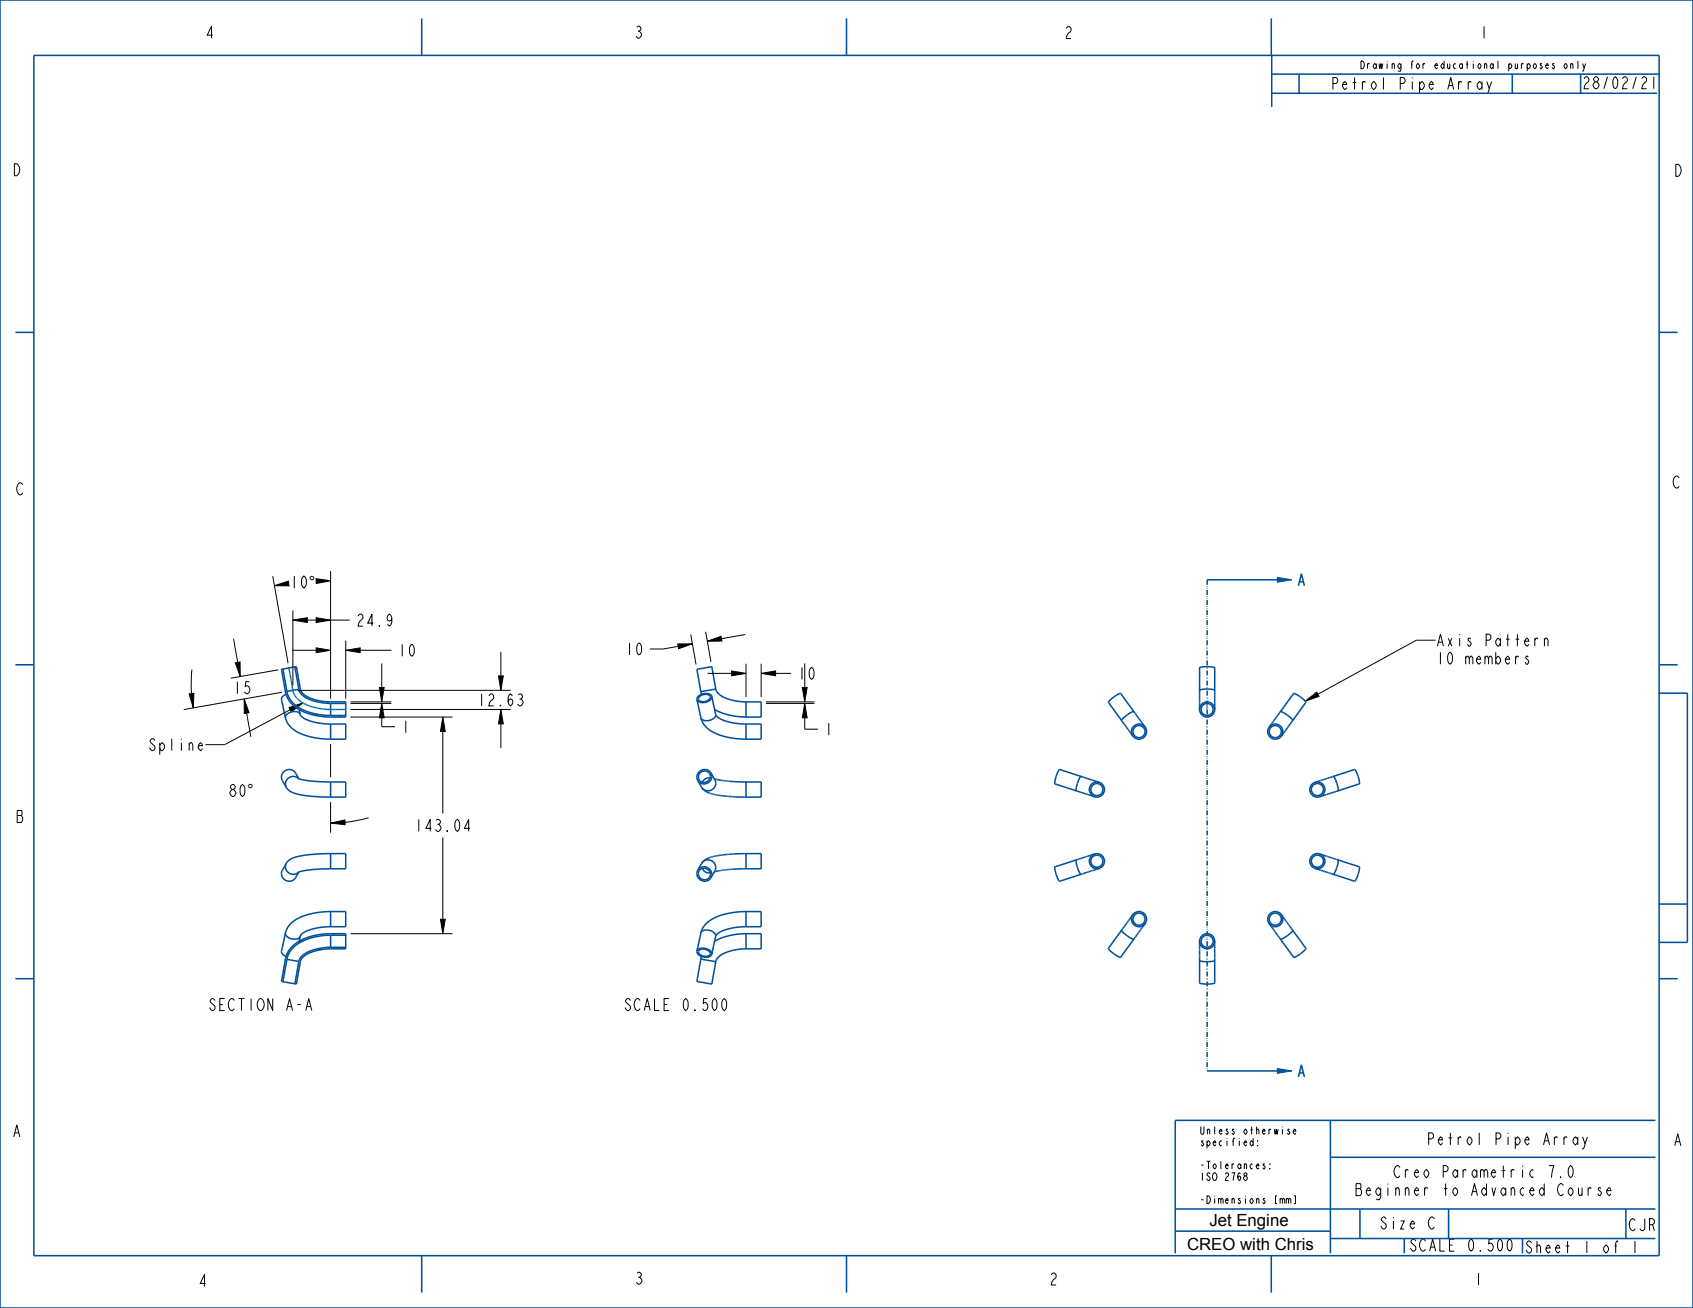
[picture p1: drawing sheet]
<svg xmlns="http://www.w3.org/2000/svg" width="559mm" height="432mm" viewBox="0 0 559 432" stroke-linecap="round" stroke-linejoin="round" font-family="sans-serif">
<path d="M421.6 190.6l4.8 .8-4.8 .8z" fill="#00509b"/>
<path d="M421.6 190.6l4.8 .8-4.8 .8z" fill="none" stroke="#00509b" stroke-width=".33"/>
<path d="M428.6 193.4l.9-4 1 4M429 192.1h1.1" fill="none" stroke="#00509b" stroke-width=".51"/>
<path d="M421.6 352.8l4.8 .7-4.8 .8z" fill="#00509b"/>
<path d="M421.6 352.8l4.8 .7-4.8 .8z" fill="none" stroke="#00509b" stroke-width=".33"/>
<g fill="none" stroke="#00509b" stroke-width=".51">
<path d="M0 0h558.8v431.8h-558.8zM11.2 18.3h536.4v396.2h-536.4zM139.2 6.1v12.2M279.4 6.1v12.2M419.6 6.1v12.2M419.8 18.2v17.1M419.8 30.8h127.2M419.8 24.5h128.1M428.8 24.5v6.3M499.1 24.5v6.3M5.1 109.7h6.1M547.6 109.7h6.1"/>
<path d="M398.4 191.4h23.2M5.1 219.5h6.1M547.6 219.5h6.1M92.9 220.9l4.9-.8 1.5 7.8 .9 1.2 1.5 1.1 2.4 .8 2.6 .5 7.4 .2v5h-6.1a15.8 15.8 0 0 1-12.8-5.7l-.9-2.4zM93.4 220.9l1.3 7.3M94.2 236.9l.6 1.6 .9 1.3 1.3 1.1 1.8 1.1 4.8 1.5 5.5 .5M94.4 229.2l-1.1 .7-.4 .8 1.3 6.2M94.7 228.2a9.8 9.8 0 0 0 7.8 7.1l3.3 .7 3.3 .2M97.3 220.2l1.3 7.3M98.6 227.5l.3 .9 .8 1 2.3 1.4 3.3 1 3.8 .4M98.6 227.5l-3.9 .7M98.8 234.2l.3 1.7"/>
<path d="M99.1 235.9l1.1 1.1 2.4 1.1 3.1 .7 3.4 .2M99.1 235.9l-.3-.6-.7-.3h-1.8l-1.6 .8-.4 .6-.1 .5M109.1 239h5v5h-5M109.1 232.2v4M109.1 239v5M109.1 236.2h5M109.1 232.2h5M230 231l1.3 5.9M230.9 230l.9-.6 1.3-.2 1 .3 .3 .7-.8 1-1.7 .4-1.3-.5-.1-.5zM231.3 228.3l.2 .9M231.3 236.9l.6 1.6 .9 1.3 1.3 1.1 1.8 1.1 4.8 1.5 5.5 .5M234.9 229.9l-.3-.5-.6-.4h-1.9l-1.6 .8-.4 .6-.1 .6"/>
<path d="M234.9 229.9v.6l-.5 .6-1.6 .7h-1.8l-.6-.3-.4-.5M234.9 229.9l1.3 6M235.9 234.2l2.1 1.1 2.7 .8 5.5 .6M236.2 235.9l1.1 1.1 2.4 1.1 3.1 .7 3.4 .2M236.2 235.9v.6l-.5 .5-1.6 .8h-1.8l-.6-.3-.4-.6M236.2 227.5l.4 .8 .7 .8 2.2 1.4 3.2 .9 3.5 .3M236.2 227.5l-1.3-7.4-4.9 .8 1.3 7.4M236.2 227.5l-4.9 .8M246.2 231.7v5M246.2 239v5M246.2 231.7h5v5h-5M246.2 239h5v5h-5"/>
<path d="M374.3 234.9l-.8 .2-1.5 1-1.4 1.1-.4 .7M395.9 234.1v-13.6l.9-.3 2-.1 2.1 .4v13.7M395.9 227.9l.8-.3 1.7-.1 1.8 .1 .7 .3M395.9 234.2h.1M395.9 234.1v.1M422.6 234.9l.8 .2 1.5 1 1.3 1.1 .5 .7M547.5 228.8h9.4v82.3h-9.4M94.5 259.9l1.5 1.5 2.6 .9 4.8 .6 5.7 .2M98.4 257l4 .8 6.7 .3M98.5 257l-1.5-.7-1.8 .5-.9 1.5 .2 1.6M98.6 257.1l-1.2-2.1-.7-.6-1.3-.4-1.4 .5-.8 1-.3 1.2 1.6 3.2M109.1 258.1h5v5h-5"/>
<path d="M109.1 258.1v5M230.3 257.7l1.3 2.2M231.6 259.9l1.5 1.5 2.6 .9 4.8 .6 5.7 .2M234.4 256.9l-1.5 .2-1 1.2M234.7 255.2l-.7-.7-.8-.4h-.9l-1 .3-.7 .6-.5 .9-.1 .9 .3 .9M234.7 255.2l1.5 2.8v1l-.4 .9-.9 .8-1.2 .4-1.2-.3-.9-.9M234.7 255.2l.2 .8-.1 1-.4 .9-.8 .5-.9 .4-.9-.1-.8-.3-.7-.7M235.7 257.1l4.1 .7 6.4 .3M246.2 258.1v5M246.2 258.1h5v5h-5M356.8 256.3l-.5 .6-.7 1.7-.4 1.7 .1 .8M362.8 258.3l-13-4.3-.5 .6-.7 1.7-.4 1.7v.8l13.1 4.2"/>
<path d="M373.9 243h.1M378 240.1l-8.1-11.1-2.1 1-1.4 1.2-.5 .7 8 11.1M418.9 240.1l8.1-11.1 .7 .1 1.5 1 1.4 1.1 .4 .7-8.1 11.1M434 258.3l13.1-4.3 .5 .6 .7 1.7 .4 1.7-.1 .8-13 4.2M434 258.3h.1M440.1 256.3l.5 .6 .6 1.7 .5 1.7-.1 .8M94.5 285l-1.6 3.2 .3 1.3 .8 .9 1.4 .5 1.3-.3 .7-.7 1.2-2M94.5 285l-.2 1.7 .9 1.4 1.8 .5 1.5-.7M109.1 281.8l-5.7 .2-4.8 .7-2.6 .9-1.5 1.4M109.1 286.8l-6.7 .3-4 .9M109.1 281.8h5v5h-5M109.1 281.8v5"/>
<path d="M230.3 287.3l-.3 .9 .1 .9 .5 .9 .7 .6 1 .3 .9-.1 .8-.3 .7-.7M230.3 287.3l.7-.7 .8-.4h.9l.9 .3 .8 .6 .4 .9 .1 .9-.2 .9M231.6 285l-1.3 2.3M231.6 285l.7-.8 1.1-.8 3.6-1 6.1-.5 8.1-.1v5h-5M231.6 285l.9-.9 1.2-.2 1.2 .3 .9 .9 .4 .9v1l-1.5 2.8M231.9 286.7l1 1.2 1.5 .2M246.2 286.8l-6.4 .3-4.1 .8M246.2 281.8v5M355.3 283.9l-.1 .8 .4 1.7 .7 1.6 .5 .6M361.3 281.9l-13.1 4.4 .5 2.5 1 2.1 7.1-2.3M362.8 286.7l-6 1.9M362.8 286.7h.1"/>
<path d="M435.6 281.9l6 2M441.6 283.9l7.1 2.3-.4 2.3-1.1 2.4-13.2-4.2M441.6 283.9l.1 .8-.5 1.7-.6 1.6-.5 .6M547.5 298.4h9.4M94.2 308l.1 .6 .4 .6 1.6 .7h1.8l.7-.3 .3-.5M94.2 308l-1.3 6.2 .4 .8 1.1 .7M94.7 316.7l3.9 .7M94.7 316.7l-1.3 7.4M96.3 312.6a18.2 18.2 0 0 1 12.8-4.4h5v5h-5.7l-2.4 .3-3.2 .8-2.2 1.2-1 .9-.4 .8-1.4 7.7-4.9-.9 1.3-7.4a7.7 7.7 0 0 1 2.1-4zM98.6 317.4l-1.3 7.4M99.1 309.1l-.3 1.6M109.1 300.9l-5.5 .6-4.8 1.5-1.8 1-1.3 1.1-.9 1.4-.6 1.5"/>
<path d="M109.1 305.9l-3.4 .3-3.1 .6-2.4 1.1-1.1 1.2M109.1 312.7l-3.8 .4-3.3 1-2.3 1.5-.8 .9-.3 .9M109.1 308.7l-5.5 .7a10.9 10.9 0 0 0-8.7 6.5l-.2 .8M109.1 300.9h5v5h-5M109.1 312.7h5M109.1 308.7h5M109.1 300.9v5M109.1 308.7v4M230 314l.1 .6 .4 .5 1.6 .8h1.9l.6-.3 .3-.6M230 314l.4-.6 .6-.3h1.8l1.6 .8 .5 .6v.5M230.7 313.7l1.1-.4 1.3 .2 1.1 .7 .2 .8-1 .7-1.6-.2-1.2-.8-.1-.5zM231.3 316.6l-1.3 7.4 4.9 .9 1.3-7.4"/>
<path d="M231.3 316.6l4.9 .9M231.3 308l.4-.5 .6-.4h1.8l1.6 .8 .5 .6v.6M231.3 308l-1.3 6M231.5 315.7l-.2 .9M236.2 309.1l-1.3 5.9M246.2 300.9l-5.5 .6-4.8 1.5-1.8 1-1.3 1.1-.9 1.4-.6 1.5M246.2 305.9l-3.4 .3-3.1 .6-2.4 1.1-1.1 1.2M246.2 308.2l-5.5 .7-2.7 .8-2.1 1M246.2 313.2l-3.5 .4-3.2 .9-2.2 1.3-.7 .8-.4 .9M246.2 308.2h5v5h-5M246.2 300.9h5v5h-5M246.2 300.9v5"/>
<path d="M246.2 308.2v5M370.2 307.1l.4 .6 1.4 1.2 1.5 .9 .8 .2M373.9 301.9l-8 11.3 1.9 1.7 2.1 1.1 4.4-6M378 304.9l-3.7 5.1M378 304.9h.1M395.9 317l.8 .4 1.7 .1 1.8-.1 .7-.4M395.9 310.7l.1 13.8 2.6 .4 2.3-.4v-7.5M400.9 310.7h.1M400.9 310.7v6.3M418.9 304.9l8.2 11.1 2.3-1.2 1.6-1.7-4.3-6M422.9 301.9l3.8 5.2M426.7 307.1l-.5 .6-1.3 1.2-1.5 .9-.8 .2"/>
<path d="M5.1 323.1h6.1M547.6 323.1h6.1M398.4 353.5h23.2M428.6 355.5l.9-3.9 1 3.9M429 354.2h1.1M439.1 369.9v43.8M546.4 369.9h-158.5v43.8M387.9 399.1h158.5M439.1 382h107.3M448.9 399.1v9.8M478.1 399.1v9.8M536.7 399.1v9.8"/>
<path d="M139.2 414.5v12.2M279.4 414.5v12.2M387.9 406.4h51.2M419.6 414.5v12.2M439.1 408.9h107.3M463.5 408.9v4.8"/>
<circle cx="398.4" cy="234.2" r="2"/>
<circle cx="398.4" cy="234.2" r="2.5"/>
<circle cx="232.5" cy="256.3" r="1.96"/>
<circle cx="375.9" cy="241.5" r="2"/>
<circle cx="375.9" cy="241.5" r="2.5"/>
<circle cx="420.9" cy="241.5" r="2"/>
<circle cx="420.9" cy="241.5" r="2.5"/>
<circle cx="362" cy="260.6" r="2"/>
<circle cx="362" cy="260.6" r="2.5"/>
<circle cx="434.8" cy="260.6" r="2.5"/>
<circle cx="434.8" cy="260.6" r="2"/>
<circle cx="232.5" cy="288.5" r="1.96"/>
<circle cx="362" cy="284.3" r="2"/>
<circle cx="362" cy="284.3" r="2.5"/>
<circle cx="434.8" cy="284.3" r="2.5"/>
<circle cx="434.8" cy="284.3" r="2"/>
<circle cx="375.9" cy="303.4" r="2"/>
<circle cx="375.9" cy="303.4" r="2.5"/>
<circle cx="398.4" cy="310.7" r="2"/>
<circle cx="398.4" cy="310.7" r="2.5"/>
<circle cx="420.9" cy="303.4" r="2"/>
<circle cx="420.9" cy="303.4" r="2.5"/>
</g>
<path d="M398.4 191.4v40.8M398.4 234.2v119.3" fill="none" stroke="#00509b" stroke-width=".51" stroke-dasharray="1.7 .5 .2 .3 .2 .5" stroke-linecap="butt"/>
<g fill="none" stroke="#000" stroke-width=".33">
<path d="M523.4 21l-.5 1.5M90 190.2l5.1 28.7M90.6 193.3l4.6-1.5 .2 1.6zM104.3 191l4.8 .7-4.7 .9zM109.1 188.6v42M77.1 210.8l1.4 7.9M77.7 218.8l1.5-.3 .1 4.8zM96.4 214.7h8M96.7 204.7l4.7-.8v1.6zM96.7 201.5v24.8M101.4 204.7h3M104.4 213.9l4.7 .8-4.7 .8z"/>
<path d="M104.4 203.9l4.7 .8-4.7 .8zM109.1 204.7h6.3M114.1 214.7l4.8-.8v1.6zM114.1 211.5v19.1M118.9 214.7h10.3M126 219v7.9M165.3 215.2v7.9M223.7 212.6l4.8-.1-4.5 1.7zM223.8 213.4l-4.9 .8h-4.4M228 209.4l1.7 10M232.9 208.5l1.8 10M233.5 211.7l4.5-1.6 .3 1.5z"/>
<path d="M246 209.5l-7.8 1.3M246.2 219.1v11M251.2 219.1v11M265.6 219v7.9M473.8 211.3h-6.3l-32.5 17.9M62.4 229.1l1.6-.2-.2 4.8zM63.3 221l-.2 3.6 .1 4.4M80.6 230.7l1.6 4.6-1.6 .3zM81.4 235.4l1.4 7.8M91.8 221.1l-15.6 2.8M93 220.9l-.1 .1M93.1 228.5l-32.4 5.7"/>
<path d="M94.7 228l-.5 .5M95.4 233.6l4.6-1.5-3.8 2.9zM95.8 234.3l-21.6 11.5h-6.4M98.2 233.3l-.4 .3M98.3 227.9h70.2M98.5 224.1l-.4 .5M101.4 230l-.3 .4M104.4 235.7l-.4 .5M108.5 231.7l-.5 .5M112.7 236.2l-.5 .5M115.7 232.2h13.5M115.7 231.7h13.5"/>
<path d="M115.7 236.7h33.6M115.7 234.2h52.8M125.2 226.9h1.6l-.8 4.8zM126 232.2l.8 4.8h-1.6zM126 237v2.9h4.4M146.2 236.7l.8 4.8h-1.6zM164.5 223.1h1.6l-.8 4.8zM165.3 234.2l.8 4.8h-1.6zM165.3 239v7.9M233.5 222.3h8M241.5 221.5l4.7 .8-4.7 .8zM251.2 222.3l4.8-.8v1.6z"/>
<path d="M252.8 232.2h16M252.8 231.7h16M256 222.3h5.1M264.8 226.9h1.6l-.8 4.8zM265.6 232.2l.8 4.8h-1.6zM265.6 237v3.7h4.4M430.8 231.5l3.8-3 .8 1.4zM109.1 245.6v11M146.2 241.5v27M109.1 271.7l4.7-1 .1 1.6zM109.1 264.7v10.2M121.7 270l-4.3 1-3.5 .5"/>
<path d="M146.2 276.4v27.1M95.5 314.5l-1 1M99.9 310.1l-1.3 1.3M105.7 313l-.6 .7M110.5 308.2l-.5 .5M115.7 308.2h33.6M145.4 303.5h1.6l-.8 4.7zM98.7 320.1l-.6 .6"/>
</g>
<g fill="#000">
<path d="M90.6 193.3l4.6-1.5 .2 1.6zM104.3 191l4.8 .7-4.7 .9zM96.7 204.7l4.7-.8v1.6zM104.4 213.9l4.7 .8-4.7 .8zM104.4 203.9l4.7 .8-4.7 .8zM114.1 214.7l4.8-.8v1.6zM223.7 212.6l4.8-.1-4.5 1.7zM233.5 211.7l4.5-1.6 .3 1.5zM62.4 229.1l1.6-.2-.2 4.8zM77.7 218.8l1.5-.3 .1 4.8zM80.6 230.7l1.6 4.6-1.6 .3zM95.4 233.6l4.6-1.5-3.8 2.9z"/>
<path d="M126 232.2l.8 4.8h-1.6zM125.2 226.9h1.6l-.8 4.8zM146.2 236.7l.8 4.8h-1.6zM165.3 234.2l.8 4.8h-1.6zM164.5 223.1h1.6l-.8 4.8zM241.5 221.5l4.7 .8-4.7 .8zM251.2 222.3l4.8-.8v1.6zM265.6 232.2l.8 4.8h-1.6zM264.8 226.9h1.6l-.8 4.8zM430.8 231.5l3.8-3 .8 1.4zM109.1 271.7l4.7-1 .1 1.6zM145.4 303.5h1.6l-.8 4.7z"/>
</g>
<path d="M95.4 220.5l1.3 7.4a7.5 7.5 0 0 0 5.9 5.3l4.7 .9 6.8 .1M398.4 232.2v2" fill="none" stroke="#00beeb" stroke-width=".51"/>
<g font-size="5.5">
<text x="101.9" y="194.1">°</text>
<text x="81.6" y="262.9">°</text>
<text x="399.2" y="404.6">Jet Engine</text>
<text x="391.8" y="412.6">CREO with Chris</text>
</g>
<g font-size="5.2">
<text x="67.6" y="12.6">4</text>
<text x="209.2" y="12.6">3</text>
<text x="351.1" y="12.7">2</text>
<text x="488.2" y="12.6">1</text>
<text x="439.2" y="29.6">Petrol Pipe Array</text>
<text x="3.9" y="58">D</text>
<text x="552.3" y="58.2">D</text>
<text x="551.8" y="161.1">C</text>
<text x="5.1" y="163.4">C</text>
<text x="95.5" y="194.1">10°</text>
<text x="117.4" y="206.7">24.9</text>
<text x="473.8" y="213.3">Axis Pattern</text>
<text x="131.2" y="216.7">10</text>
<text x="206.2" y="216.2">10</text>
<text x="473.8" y="219.3">10 members</text>
<text x="263.1" y="224.3">10</text>
<text x="76.8" y="229">15</text>
<text x="157.4" y="233">12.63</text>
<text x="132.4" y="241.9">1</text>
<text x="272" y="242.7">1</text>
<text x="48.8" y="247.8">Spline</text>
<text x="75.3" y="262.9">80°</text>
<text x="5.1" y="271.5">B</text>
<text x="136.6" y="274.5">143.04</text>
<text x="69.2" y="333.6">SECTION</text>
<text x="94.2" y="333.6">A-A</text>
<text x="206.2" y="333.6">SCALE 0.500</text>
<text x="3.9" y="375.3">A</text>
<text x="470.8" y="378">Petrol Pipe Array</text>
<text x="552.2" y="378.2">A</text>
<text x="460.4" y="388.8">Creo Parametric 7.0</text>
<text x="448.1" y="394.7">Beginner to Advanced Course</text>
<text x="455.2" y="405.7">Size C</text>
<text x="537.3" y="406.3">CJR</text>
<text x="465.4" y="413">SCALE 0.500</text>
<text x="65.3" y="424.7">4</text>
<text x="209.3" y="424">3</text>
<text x="346.2" y="424.2">2</text>
<text x="486.4" y="424.2">1</text>
</g>
<g font-size="5.2" fill="#00509b">
<text x="522" y="29.3">28/02/21</text>
<text x="503.1" y="413.7">Sheet 1 of 1</text>
</g>
<g font-size="3.3">
<text x="448.7" y="22.7">Drawing for educational purposes only</text>
<text x="395.8" y="374.5">Unless otherwise</text>
<text x="395.8" y="378.3">specified:</text>
<text x="395.8" y="385.9">-Tolerances:</text>
<text x="395.8" y="389.7">ISO 2768</text>
<text x="395.8" y="397.3">-Dimensions [mm]</text>
</g>
</svg>
